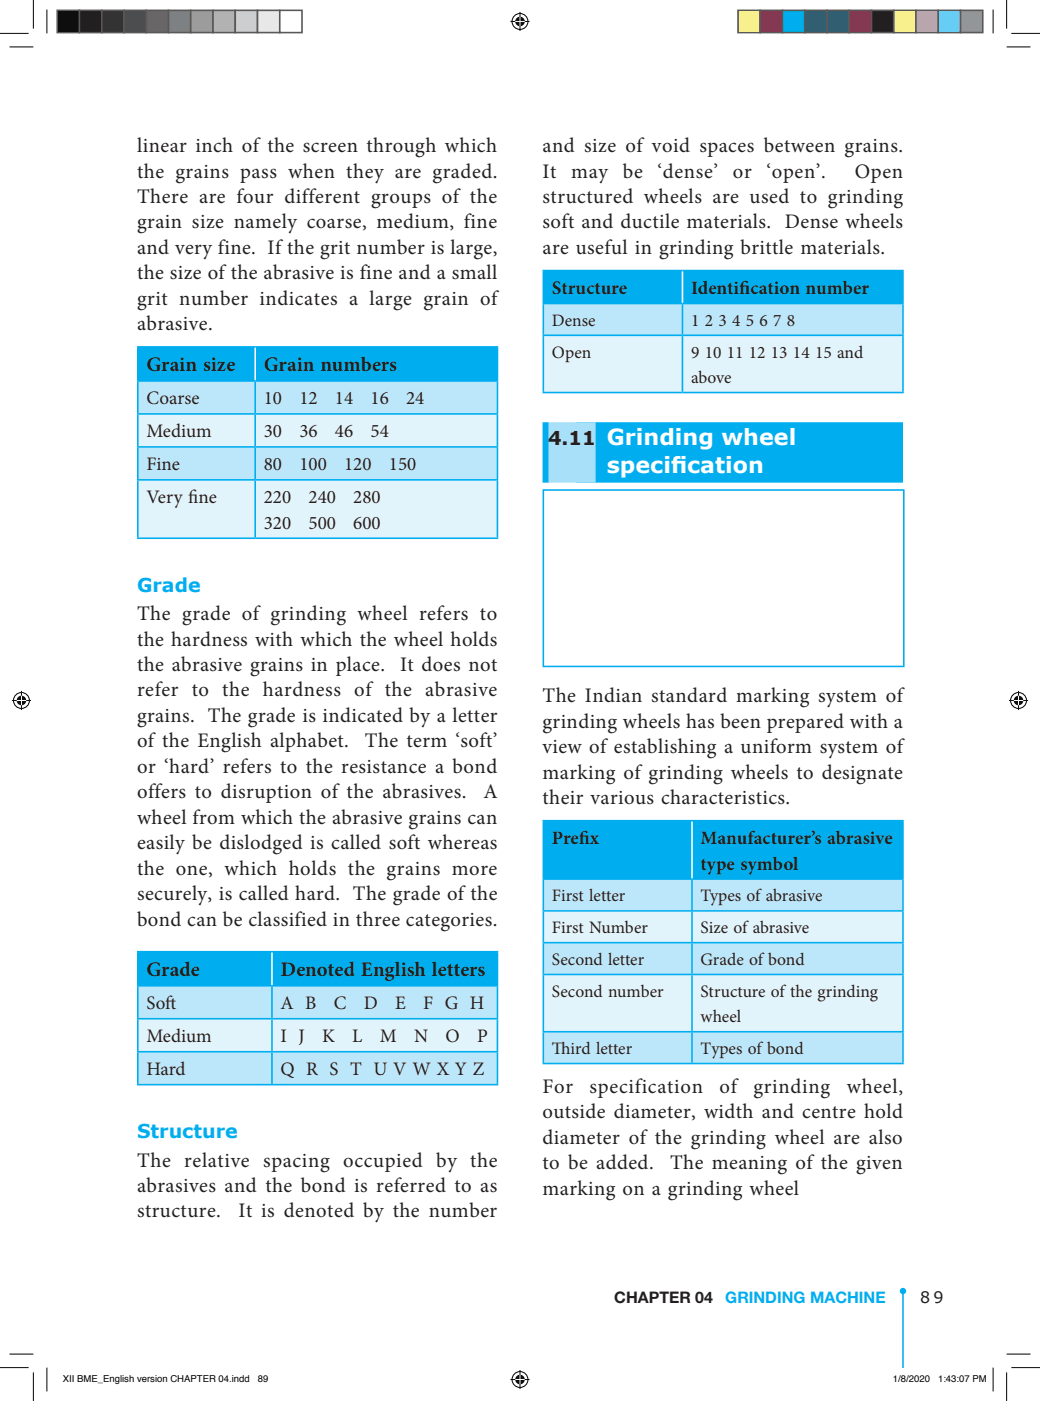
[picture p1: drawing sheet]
<svg xmlns="http://www.w3.org/2000/svg" width="231mm" height="311mm" viewBox="0 0 231 311" stroke-linecap="round" stroke-linejoin="round" font-family="sans-serif">
<path d="M200.4 286.4v17.1" fill="none" stroke="#00aeef" stroke-width=".35"/>
<g fill="#00aeef">
<path d="M30.6 77h26v7.5h-26zM56.6 77h53.8v7.5h-53.8z"/>
<circle cx="200.4" cy="286.4" r=".71"/>
</g>
<path d="M30.6 84.5h26v7.3h-26zM56.6 84.5h53.8v7.3h-53.8zM30.6 99.1h26v7.4h-26zM56.6 99.1h53.8v7.4h-53.8z" fill="#bce6fa"/>
<path d="M30.6 91.8h26v7.3h-26zM56.6 91.8h53.8v7.3h-53.8zM30.6 106.5h26v12.9h-26zM56.6 106.5h53.8v12.9h-53.8z" fill="#e1f4fc"/>
<g fill="none" stroke="#00aeef" stroke-width=".35">
<path d="M30.4 77h80.2M30.6 77.1v7.2M110.4 77.1v7.2M30.4 84.5h80.2M30.4 91.8h80.2M30.4 99.1h80.2M30.6 84.7v7M30.6 92v7M30.6 99.3v7M56.6 84.7v7M56.6 92v7M56.6 99.3v7"/>
<path d="M110.4 84.7v7M110.4 92v7M110.4 99.3v7M30.4 106.5h80.2M30.4 119.4h80.2M30.6 106.6v12.6M56.6 106.6v12.6M110.4 106.6v12.6"/>
</g>
<path d="M56.6 77.1v7.2" fill="none" stroke="#fff" stroke-width=".35"/>
<path d="M30.6 211.1h29.8v7.6h-29.8zM60.4 211.1h50v7.6h-50z" fill="#00aeef"/>
<path d="M30.6 218.7h29.8v7.3h-29.8zM60.4 218.7h50v7.3h-50zM30.6 233.3h29.8v7.3h-29.8zM60.4 233.3h50v7.3h-50z" fill="#bce6fa"/>
<path d="M30.6 226h29.8v7.3h-29.8zM60.4 226h50v7.3h-50z" fill="#e1f4fc"/>
<g fill="none" stroke="#00aeef" stroke-width=".35">
<path d="M30.4 211.1h80.2M30.4 218.7h80.2M30.6 211.3v7.2M30.6 218.9v6.9M60.4 218.9v6.9M110.4 211.3v7.2M110.4 218.9v6.9M30.4 226h80.2M30.4 233.3h80.2M30.6 226.2v6.9M30.6 233.5v7M60.4 226.2v6.9"/>
<path d="M60.4 233.5v7M110.4 226.2v6.9M110.4 233.5v7M30.4 240.6h80.2"/>
</g>
<path d="M60.4 211.3v7.2" fill="none" stroke="#fff" stroke-width=".35"/>
<path d="M120.4 100.4h1.3M127.9 100.4h72.5" fill="none" stroke="#00aeef" stroke-width="13.4" stroke-linecap="butt"/>
<path d="M121.6 100.4h10.6" fill="none" stroke="#aae0f9" stroke-width="13.4" stroke-linecap="butt"/>
<path d="M120.6 60h30.9v7.3h-30.9zM151.5 60h48.9v7.3h-48.9z" fill="#00aeef"/>
<path d="M120.6 67.3h30.9v7.1h-30.9zM151.5 67.3h48.9v7.1h-48.9z" fill="#bce6fa"/>
<path d="M120.6 74.4h30.9v12.7h-30.9zM151.5 74.4h48.9v12.7h-48.9z" fill="#e1f4fc"/>
<g fill="none" stroke="#00aeef" stroke-width=".35">
<path d="M120.4 60h80.2M120.4 67.3h80.2M120.4 74.4h80.2M120.6 60.2v7M120.6 67.5v6.7M120.6 74.6v12.3M151.5 67.5v6.7M151.5 74.6v12.3M200.4 60.2v7M200.4 67.5v6.7M200.4 74.6v12.3M120.4 87.1h80.2"/>
<path d="M120.6 108.7h80v39.2h-80z"/>
</g>
<path d="M151.5 60.2v7" fill="none" stroke="#fff" stroke-width=".35"/>
<path d="M120.6 182.1h33v12.9h-33zM153.6 182.1h46.8v12.9h-46.8z" fill="#00aeef"/>
<path d="M120.6 195h33v7.1h-33zM153.6 195h46.8v7.1h-46.8zM120.6 209.1h33v7.1h-33zM153.6 209.1h46.8v7.1h-46.8zM120.6 228.9h33v7h-33zM153.6 228.9h46.8v7h-46.8z" fill="#bce6fa"/>
<path d="M120.6 202.1h33v7h-33zM153.6 202.1h46.8v7h-46.8zM120.6 216.2h33v12.7h-33zM153.6 216.2h46.8v12.7h-46.8z" fill="#e1f4fc"/>
<g fill="none" stroke="#00aeef" stroke-width=".35">
<path d="M120.4 182.1h80.2M120.4 195h80.2M120.6 182.2v12.7M120.6 195.2v6.7M153.6 195.2v6.7M200.4 182.2v12.7M200.4 195.2v6.7M120.4 202.1h80.2M120.4 209.1h80.2M120.4 216.2h80.2M120.6 202.3v6.7M120.6 209.3v6.7"/>
<path d="M120.6 216.4v12.3M153.6 202.3v6.7M153.6 209.3v6.7M153.6 216.4v12.3M200.4 202.3v6.7M200.4 209.3v6.7M200.4 216.4v12.3M120.4 228.9h80.2M120.4 235.9h80.2M120.6 229.1v6.7M153.6 229.1v6.7M200.4 229.1v6.7"/>
</g>
<path d="M153.6 182.2v12.7" fill="none" stroke="#fff" stroke-width=".35"/>
<g fill="none" stroke="#fff" stroke-width=".44">
<path d="M7.4 0v6.3M223.4 0v6.3M0 7.4h6.3M2.1 10.4h5.3M10.4 2.1v5.3M113.3 4.8h4.2M115.4 2.6v4.3M220.4 2.1v5.3M223.4 10.4h5.3M224.5 7.4h6.3M2.6 155.4h4.3M4.8 153.3v4.2"/>
<path d="M223.9 155.4h4.3M226.1 153.3v4.2M0 303.4h6.3M2.1 300.4h5.3M7.4 304.5v6.3M10.4 303.4v5.3M113.3 306.1h4.2M115.4 303.9v4.3M220.4 303.4v5.3M223.4 300.4h5.3M223.4 304.5v6.3M224.5 303.4h6.3"/>
<circle cx="115.4" cy="4.8" r="1.76"/>
<circle cx="115.4" cy="4.8" r="1.06"/>
<circle cx="4.8" cy="155.4" r="1.76"/>
<circle cx="4.8" cy="155.4" r="1.06"/>
<circle cx="226.1" cy="155.4" r="1.76"/>
<circle cx="226.1" cy="155.4" r="1.06"/>
<circle cx="115.4" cy="306.1" r="1.76"/>
<circle cx="115.4" cy="306.1" r="1.06"/>
</g>
<g fill="none" stroke="#000" stroke-width=".22">
<path d="M7.4 0v6.3M223.4 0v6.3M0 7.4h6.3M2.1 10.4h5.3M10.4 2.1v5.3M113.3 4.8h4.2M115.4 2.6v4.3M220.4 2.1v5.3M223.4 10.4h5.3M224.5 7.4h6.3M2.6 155.4h4.3M4.8 153.3v4.2"/>
<path d="M223.9 155.4h4.3M226.1 153.3v4.2M0 303.4h6.3M2.1 300.4h5.3M7.4 304.5v6.3M10.4 303.4v5.3M113.3 306.1h4.2M115.4 303.9v4.3M220.4 303.4v5.3M223.4 300.4h5.3M223.4 304.5v6.3M224.5 303.4h6.3"/>
<circle cx="115.4" cy="4.8" r="1.76"/>
<circle cx="4.8" cy="155.4" r="1.76"/>
<circle cx="226.1" cy="155.4" r="1.76"/>
<circle cx="115.4" cy="306.1" r="1.76"/>
</g>
<g fill="#000">
<path d="M12.7 2.3h4.9v4.9h-4.9z"/>
<circle cx="115.4" cy="4.8" r="1.06"/>
<circle cx="4.8" cy="155.4" r="1.06"/>
<circle cx="226.1" cy="155.4" r="1.06"/>
<circle cx="115.4" cy="306.1" r="1.06"/>
</g>
<path d="M114.3 4.8h2.2M115.4 3.7v2.1M3.7 155.4h2.1M4.8 154.3v2.2M225 155.4h2.1M226.1 154.3v2.2M114.3 306.1h2.2M115.4 305v2.1" fill="none" stroke="#fff" stroke-width=".22"/>
<path d="M12.7 2.3h4.9v4.9h-4.9z" fill="none" stroke="#595959" stroke-width=".35"/>
<path d="M17.6 2.3h5v4.9h-5z" fill="#1a1a1a"/>
<path d="M17.6 2.3h5v4.9h-5z" fill="none" stroke="#595959" stroke-width=".35"/>
<path d="M22.6 2.3h4.9v4.9h-4.9z" fill="#333"/>
<path d="M22.6 2.3h4.9v4.9h-4.9z" fill="none" stroke="#595959" stroke-width=".35"/>
<path d="M27.5 2.3h5v4.9h-5z" fill="#4d4d4d"/>
<path d="M27.5 2.3h5v4.9h-5z" fill="none" stroke="#595959" stroke-width=".35"/>
<path d="M32.5 2.3h4.9v4.9h-4.9z" fill="#666"/>
<path d="M32.5 2.3h4.9v4.9h-4.9z" fill="none" stroke="#595959" stroke-width=".35"/>
<path d="M37.4 2.3h4.9v4.9h-4.9z" fill="#808080"/>
<path d="M37.4 2.3h4.9v4.9h-4.9z" fill="none" stroke="#595959" stroke-width=".35"/>
<path d="M42.3 2.3h5v4.9h-5z" fill="#999"/>
<path d="M42.3 2.3h5v4.9h-5z" fill="none" stroke="#595959" stroke-width=".35"/>
<path d="M47.3 2.3h4.9v4.9h-4.9z" fill="#b3b3b3"/>
<path d="M47.3 2.3h4.9v4.9h-4.9z" fill="none" stroke="#595959" stroke-width=".35"/>
<path d="M52.2 2.3h5v4.9h-5z" fill="#ccc"/>
<path d="M52.2 2.3h5v4.9h-5z" fill="none" stroke="#595959" stroke-width=".35"/>
<path d="M57.2 2.3h4.9v4.9h-4.9z" fill="#e6e6e6"/>
<path d="M57.2 2.3h4.9v4.9h-4.9z" fill="none" stroke="#595959" stroke-width=".35"/>
<path d="M62.1 2.3h4.9v4.9h-4.9z" fill="#fff"/>
<path d="M62.1 2.3h4.9v4.9h-4.9z" fill="none" stroke="#595959" stroke-width=".35"/>
<path d="M163.8 2.3h4.9v4.9h-4.9z" fill="#fff101"/>
<path d="M163.8 2.3h4.9v4.9h-4.9z" fill="none" stroke="#595959" stroke-width=".35"/>
<path d="M168.7 2.3h5v4.9h-5z" fill="#ed028c"/>
<path d="M168.7 2.3h5v4.9h-5z" fill="none" stroke="#595959" stroke-width=".35"/>
<path d="M173.7 2.3h4.9v4.9h-4.9z" fill="#00aeef"/>
<path d="M173.7 2.3h4.9v4.9h-4.9z" fill="none" stroke="#595959" stroke-width=".35"/>
<path d="M178.6 2.3h4.9v4.9h-4.9z" fill="#2e3092"/>
<path d="M178.6 2.3h4.9v4.9h-4.9z" fill="none" stroke="#595959" stroke-width=".35"/>
<path d="M183.5 2.3h5v4.9h-5z" fill="#00a54f"/>
<path d="M183.5 2.3h5v4.9h-5z" fill="none" stroke="#595959" stroke-width=".35"/>
<path d="M188.5 2.3h4.9v4.9h-4.9z" fill="#ee1d23"/>
<path d="M188.5 2.3h4.9v4.9h-4.9z" fill="none" stroke="#595959" stroke-width=".35"/>
<path d="M193.4 2.3h5v4.9h-5z" fill="#231f20"/>
<path d="M193.4 2.3h5v4.9h-5z" fill="none" stroke="#595959" stroke-width=".35"/>
<path d="M198.4 2.3h4.9v4.9h-4.9z" fill="#fff79a"/>
<path d="M198.4 2.3h4.9v4.9h-4.9z" fill="none" stroke="#595959" stroke-width=".35"/>
<path d="M203.3 2.3h4.9v4.9h-4.9z" fill="#f499c2"/>
<path d="M203.3 2.3h4.9v4.9h-4.9z" fill="none" stroke="#595959" stroke-width=".35"/>
<path d="M208.2 2.3h5v4.9h-5z" fill="#6bcff6"/>
<path d="M208.2 2.3h5v4.9h-5z" fill="none" stroke="#595959" stroke-width=".35"/>
<path d="M213.2 2.3h4.9v4.9h-4.9z" fill="#939598"/>
<path d="M213.2 2.3h4.9v4.9h-4.9z" fill="none" stroke="#595959" stroke-width=".35"/>
<g fill="none" stroke="#fff" stroke-width=".22">
<path d="M14 305.1h.3l.4 .5 .3-.5h.3l-.5 .7 .5 .8h-.3l-.4-.6-.4 .6h-.2l.5-.8zM15.6 305.1h.2v1.5h-.2zM16.1 305.1h.3v1.5h-.3zM17.3 305.1h.6a.37 .37 0 0 1 .5 .2 .37 .37 0 0 1-.2 .5 .43 .43 0 0 1 .2 .5 .43 .43 0 0 1-.5 .3h-.6zM17.5 305.2h.3a.25 .25 0 0 1 .4 .3 .25 .25 0 0 1-.4 .2h-.3zM17.5 305.9h.6l.1 .4-.7 .1zM18.7 305.1h.3l.4 1.2 .4-1.2h.3v1.5h-.2v-1.3l-.4 1.3h-.2l-.4-1.3v1.3h-.2zM20.5 305.1h1.1v.2h-.9v.4h.8v.2h-.8v.5h.9v.2h-1.1zM21.7 306.7l1.2 .1zM23.1 305.1h1.1v.2h-.9v.4h.8v.2h-.8v.5h.9v.2h-1.1zM24.4 305.5h.2v.1a.39 .39 0 0 1 .5-.1 .39 .39 0 0 1 .2 .4v.7h-.2v-.7a.27 .27 0 0 0-.3-.3 .27 .27 0 0 0-.2 .4v.6h-.2zM25.7 305.6l.3-.1 .3 .1 .2-.1v1a.48 .48 0 0 1-.4 .5 .48 .48 0 0 1-.5-.3l.6 .2 .1-.5a.52 .52 0 0 1-.7 0 .52 .52 0 0 1 .1-.8z"/>
<path d="M25.9 305.7a.35 .35 0 0 1 .4 .4 .35 .35 0 0 1-.6 .1zM26.8 305.1h.2v1.5h-.2zM27.2 305.5h.2v1.1h-.2zM27.2 305.1h.2v.2h-.2zM27.8 305.5h.5l.2 .3h-.1a.24 .24 0 0 0-.3-.2 .24 .24 0 0 0-.2 .2v.1a.4 .4 0 0 1 .6 .2 .4 .4 0 0 1-.4 .5l-.3-.1-.1-.3h.1a.28 .28 0 0 0 .3 .3 .28 .28 0 0 0 .3-.3h-.1a.46 .46 0 0 1-.4-.2 .46 .46 0 0 1-.1-.5zM28.8 305.1h.2v.5a.39 .39 0 0 1 .4-.1 .39 .39 0 0 1 .3 .4v.7h-.2v-.8l-.2-.2-.3 .2v.8h-.2zM30.4 305.5h.2l.3 .9 .3-.9h.2l-.4 1.1h-.2zM31.7 305.6a.5 .5 0 0 1 .6-.1 .5 .5 0 0 1 .2 .6h-.8a.31 .31 0 0 0 .3 .4 .31 .31 0 0 0 .3-.3h.2a.55 .55 0 0 1-.8 .3 .55 .55 0 0 1 0-.9zM31.8 305.7l.4-.1 .2 .3h-.7zM32.8 305.5h.2v.2l.3-.2v.2l-.3 .1v.8h-.2zM33.6 305.5h.5l.2 .3h-.2a.24 .24 0 0 0-.2-.2 .24 .24 0 0 0-.2 .2v.1a.4 .4 0 0 1 .6 .2 .4 .4 0 0 1-.4 .5l-.4-.1-.1-.3h.2a.28 .28 0 0 0 .3 .3 .28 .28 0 0 0 .2-.3 .46 .46 0 0 1-.5-.2 .46 .46 0 0 1 0-.5zM34.5 305.5h.2v1.1h-.2z"/>
<path d="M34.5 305.1h.2v.2h-.2zM36.2 305.5h.2v.1a.39 .39 0 0 1 .4-.1 .39 .39 0 0 1 .3 .4v.7h-.2v-.7a.27 .27 0 0 0-.3-.3 .27 .27 0 0 0-.2 .4v.6h-.2zM38.1 305.3a.65 .65 0 0 1 .6-.3 .65 .65 0 0 1 .5 .5h-.2a.51 .51 0 0 0-.7-.2 .51 .51 0 0 0-.2 .7 .45 .45 0 0 0 .5 .4 .45 .45 0 0 0 .4-.4h.2a.72 .72 0 0 1-1 .5 .72 .72 0 0 1-.2-1.1zM39.5 305.1h.2v.6h.8v-.6h.2v1.5h-.2v-.7h-.8v.7h-.2zM41.5 305.1h.2l.6 1.5h-.3l-.1-.5h-.6l-.2 .5h-.2zM41.6 305.3l.2 .7h-.5zM42.5 305.1h.6a.44 .44 0 0 1 .5 .4 .44 .44 0 0 1-.5 .4h-.4v.7h-.2zM42.7 305.2h.4a.27 .27 0 0 1 .3 .3 .27 .27 0 0 1-.3 .3h-.4zM43.7 305.1h1.3v.1h-.5v1.4h-.3v-1.4h-.5zM45.2 305.1h1.1v.2h-.9v.4h.8v.2h-.8v.5h.9v.2h-1.1zM46.6 305.1h.7a.41 .41 0 0 1 .5 .2 .41 .41 0 0 1-.2 .5l.2 .8h-.2l-.1-.6-.3-.1h-.4v.7h-.2zM46.8 305.2h.5a.26 .26 0 0 1 .3 .3 .26 .26 0 0 1-.3 .3h-.5z"/>
<path d="M48.8 305.3a.63 .63 0 0 1 .8 .1 .63 .63 0 0 1 0 .8 .52 .52 0 0 1-.7 .4 .52 .52 0 0 1-.3-.7zM49 305.3a.62 .62 0 0 1 .5 .5 .62 .62 0 0 1-.3 .6 .64 .64 0 0 1-.5-.5 .64 .64 0 0 1 .3-.6zM50.4 305.4v.7h-.5zM50.4 305.1h.2v1h.2v.1h-.2v.4h-.2v-.4h-.6zM51.1 306.4h.2v.2h-.2zM51.6 305.5h.2v1.1h-.2zM51.6 305.1h.2v.2h-.2zM52.1 305.5h.1v.1a.39 .39 0 0 1 .5-.1 .39 .39 0 0 1 .3 .4v.7h-.2v-.7a.27 .27 0 0 0-.4-.3 .27 .27 0 0 0-.1 .4v.6h-.2zM53.3 305.6l.3-.1 .4 .1v-.5h.1v1.5h-.1v-.2a.53 .53 0 0 1-.8 0 .53 .53 0 0 1 .1-.8zM53.5 305.7a.35 .35 0 0 1 .5 .3 .35 .35 0 0 1-.6 .3zM54.5 305.6l.3-.1 .3 .1v-.5h.2v1.5h-.1v-.2a.53 .53 0 0 1-.8 0 .53 .53 0 0 1 .1-.8zM54.6 305.7a.35 .35 0 0 1 .6 .3 .35 .35 0 0 1-.6 .3z"/>
<path d="M57.5 305.2a.42 .42 0 0 1 .6-.1 .42 .42 0 0 1 0 .7 .46 .46 0 0 1 .1 .7 .46 .46 0 0 1-.7 0 .46 .46 0 0 1 .1-.7l-.3-.3zM58.6 305.3a.65 .65 0 0 1 .8 .1 .65 .65 0 0 1 0 .9l-.5 .3-.4-.2v-.2h.2a.29 .29 0 0 0 .3 .3 .29 .29 0 0 0 .3-.4v-.2a.48 .48 0 0 1-.7 .1 .48 .48 0 0 1 0-.7zM198.4 305.4l.5-.3v1.5h-.2v-1.1h-.3zM199.8 305.1h.2l-.5 1.5h-.1zM200.2 305.2a.42 .42 0 0 1 .6-.1 .42 .42 0 0 1 0 .7 .46 .46 0 0 1 .1 .7 .46 .46 0 0 1-.7 0 .46 .46 0 0 1 .1-.7l-.2-.3zM201.6 305.1h.2l-.5 1.5h-.2zM202 305.2a.51 .51 0 0 1 .8 .2 .51 .51 0 0 1-.5 .7l-.3 .3h.8v.2h-1l.2-.5a.52 .52 0 0 0 .5-.2 .52 .52 0 0 0-.1-.6h-.2l-.2 .3h-.2zM203.1 305.3a.63 .63 0 0 1 .8 .1 .63 .63 0 0 1 0 .8 .52 .52 0 0 1-.6 .4 .52 .52 0 0 1-.3-.7zM203.3 305.3a.62 .62 0 0 1 .5 .5 .62 .62 0 0 1-.2 .6 .64 .64 0 0 1-.5-.5 .64 .64 0 0 1 .2-.6zM204.3 305.2a.51 .51 0 0 1 .8 .2 .51 .51 0 0 1-.5 .7l-.3 .3h.9v.2h-1.1l.2-.5a.52 .52 0 0 0 .5-.2 .52 .52 0 0 0 0-.6h-.3l-.1 .3h-.2zM205.5 305.3a.63 .63 0 0 1 .8 .1 .63 .63 0 0 1 0 .8 .52 .52 0 0 1-.7 .4 .52 .52 0 0 1-.3-.7zM205.7 305.3a.62 .62 0 0 1 .5 .5 .62 .62 0 0 1-.3 .6 .64 .64 0 0 1-.4-.5 .64 .64 0 0 1 .2-.6z"/>
<path d="M208.4 305.4l.5-.3v1.5h-.2v-1.1h-.3zM209.6 305.5h.2v.2h-.2zM209.6 306.4h.2v.2h-.2zM210.7 305.4v.7h-.5zM210.7 305.1h.1v1h.3v.1h-.3v.4h-.1v-.4h-.7zM211.4 305.2a.43 .43 0 0 1 .6 0 .43 .43 0 0 1 0 .6 .5 .5 0 0 1-.1 .9 .5 .5 0 0 1-.7-.6h.2a.3 .3 0 0 0 .4 .3 .3 .3 0 0 0 0-.5h-.2v-.2a.24 .24 0 0 0 .4-.2 .24 .24 0 0 0-.3-.2l-.5 .3zM212.5 305.5h.3v.2h-.3zM212.5 306.4h.3v.2h-.3zM213.1 305.3a.63 .63 0 0 1 .8 .1 .63 .63 0 0 1 0 .8 .52 .52 0 0 1-.6 .4 .52 .52 0 0 1-.3-.7zM213.3 305.3a.62 .62 0 0 1 .5 .5 .62 .62 0 0 1-.2 .6 .64 .64 0 0 1-.5-.5 .64 .64 0 0 1 .2-.6zM214.1 305.1h1.1l-.6 1.5h-.2v-.3l.6-1h-.9zM216 305.1h.7a.44 .44 0 0 1 .4 .4 .44 .44 0 0 1-.4 .4h-.5v.7h-.2z"/>
<path d="M216.2 305.2h.4a.27 .27 0 0 1 .3 .3 .27 .27 0 0 1-.3 .3h-.4zM217.4 305.1h.3l.4 1.2 .5-1.2h.3v1.5h-.2v-1.3l-.5 1.3h-.2l-.4-1.3v1.3h-.2z"/>
<circle cx="35.4" cy="306" r=".56"/>
<circle cx="35.5" cy="306.1" r=".39"/>
<circle cx="57.8" cy="305.5" r=".25"/>
<circle cx="57.8" cy="306.2" r=".3"/>
<circle cx="59" cy="305.6" r=".32"/>
<circle cx="200.5" cy="305.5" r=".25"/>
<circle cx="200.5" cy="306.2" r=".3"/>
</g>
<g font-size="4.9" fill="#fff">
<text x="132.2" y="98.6">Grinding wheel</text>
<text x="134.7" y="105">specif</text>
<text x="148.9" y="105">ication</text>
</g>
<g font-size="4.6" fill="#231f20">
<text x="30.4" y="33.7">linear inch of the screen through which</text>
<text x="120.4" y="33.7">and size of void spaces between grains.</text>
<text x="30.4" y="39.4">the grains pass when they are graded.</text>
<text x="120.4" y="39.4">It</text>
<text x="126.8" y="39.4">may be</text>
<text x="145.9" y="39.4">‘dense’</text>
<text x="162.7" y="39.4">or</text>
<text x="170.1" y="39.4">‘open’.</text>
<text x="189.7" y="39.4">Open</text>
<text x="30.4" y="45">There are four different groups of the</text>
<text x="120.4" y="45">structured wheels are used to grinding</text>
<text x="30.4" y="50.7">grain size namely coarse, medium, fine</text>
<text x="120.4" y="50.7">soft and ductile materials. Dense wheels</text>
<text x="30.4" y="56.3">and very fine. If the grit number is large,</text>
<text x="120.4" y="56.3">are useful in grinding brittle materials.</text>
<text x="30.4" y="62">the size of the abrasive is fine and a small</text>
<text x="30.4" y="67.6">grit number indicates a large grain of</text>
<text x="30.4" y="73.3">abrasive.</text>
<text x="32.5" y="82.4">Grain size</text>
<text x="58.5" y="82.4">Grain numbers</text>
<text x="30.4" y="137.6">The grade of grinding wheel refers to</text>
<text x="30.4" y="143.2">the hardness with which the wheel holds</text>
<text x="30.4" y="148.9">the abrasive grains in place.</text>
<text x="88.8" y="148.9">It does not</text>
<text x="30.4" y="154.5">refer to the hardness of the abrasive</text>
<text x="120.4" y="155.8">The Indian standard marking system of</text>
<text x="30.4" y="160.2">grains. The grade is indicated by a letter</text>
<text x="120.4" y="161.4">grinding wheels has been prepared with a</text>
<text x="30.4" y="165.8">of the English alphabet.</text>
<text x="81" y="165.8">The term ‘soft’</text>
<text x="120.4" y="167.1">view of establishing a uniform system of</text>
<text x="30.4" y="171.5">or ‘hard’ refers to the resistance a bond</text>
<text x="120.4" y="172.7">marking of grinding wheels to designate</text>
<text x="30.4" y="177.1">offers to disruption of the abrasives.</text>
<text x="107.3" y="177.1">A</text>
<text x="120.4" y="178.4">their various characteristics.</text>
<text x="30.4" y="182.7">wheel from which the abrasive grains can</text>
<text x="30.4" y="188.4">easily be dislodged is called soft whereas</text>
<text x="30.4" y="194">the one, which holds the grains more</text>
<text x="30.4" y="199.7">securely, is called hard. The grade of the</text>
<text x="30.4" y="205.3">bond can be classified in three categories.</text>
<text x="32.5" y="216.6">Grade</text>
<text x="62.3" y="216.6">Denoted English letters</text>
<text x="120.4" y="242.5">For</text>
<text x="130.9" y="242.5">specification</text>
<text x="159.7" y="242.5">of</text>
<text x="167.2" y="242.5">grinding</text>
<text x="187.9" y="242.5">wheel,</text>
<text x="120.4" y="248.1">outside diameter, width and centre hold</text>
<text x="120.4" y="253.8">diameter of the grinding wheel are also</text>
<text x="30.4" y="258.8">The relative spacing occupied by the</text>
<text x="120.4" y="259.4">to be added.</text>
<text x="148.7" y="259.4">The meaning of the given</text>
<text x="30.4" y="264.4">abrasives and the bond is referred to as</text>
<text x="120.4" y="265.1">marking on a grinding wheel</text>
<text x="30.4" y="270.1">structure.</text>
<text x="52.9" y="270.1">It is denoted by the number</text>
</g>
<g font-size="4.2" fill="#231f20">
<text x="122.5" y="65.2">Structure</text>
<text x="153.4" y="65.2">Identif</text>
<text x="164.1" y="65.2">ication number</text>
<text x="32.5" y="89.7">Coarse</text>
<text x="58.5" y="89.7">10</text>
<text x="66.4" y="89.7">12</text>
<text x="74.3" y="89.7">14</text>
<text x="82.2" y="89.7">16</text>
<text x="90.1" y="89.7">24</text>
<text x="32.5" y="97">Medium</text>
<text x="58.5" y="97">30</text>
<text x="66.4" y="97">36</text>
<text x="74.3" y="97">46</text>
<text x="82.2" y="97">54</text>
<text x="121.6" y="98.6">4.11</text>
<text x="32.5" y="104.3">Fine</text>
<text x="58.5" y="104.3">80</text>
<text x="66.4" y="104.3">100</text>
<text x="76.4" y="104.3">120</text>
<text x="86.3" y="104.3">150</text>
<text x="32.5" y="111.7">Very f</text>
<text x="41.8" y="111.7">ine</text>
<text x="58.5" y="111.7">220</text>
<text x="68.5" y="111.7">240</text>
<text x="78.4" y="111.7">280</text>
<text x="58.5" y="117.3">320</text>
<text x="68.5" y="117.3">500</text>
<text x="78.4" y="117.3">600</text>
<text x="122.5" y="187.3">Pref</text>
<text x="128.5" y="187.3">ix</text>
<text x="155.5" y="187.3">Manufacturer’s abrasive</text>
<text x="155.5" y="192.9">type symbol</text>
<text x="32.5" y="223.9">Sof</text>
<text x="36.7" y="223.9">t</text>
<text x="62.3" y="223.9">A B</text>
<text x="74.1" y="223.9">C</text>
<text x="80.7" y="223.9">D</text>
<text x="87.7" y="223.9">E</text>
<text x="93.9" y="223.9">F G H</text>
<text x="32.5" y="231.2">Medium</text>
<text x="62.3" y="231.2">I J</text>
<text x="71.5" y="231.2">K</text>
<text x="78.2" y="231.2">L</text>
<text x="84.3" y="231.2">M</text>
<text x="91.9" y="231.2">N</text>
<text x="98.9" y="231.2">O</text>
<text x="105.9" y="231.2">P</text>
<text x="32.5" y="238.5">Hard</text>
<text x="62.3" y="238.5">Q R S T U V W X Y Z</text>
</g>
<g font-size="4.2" fill="#00aeef">
<text x="30.4" y="131.2">Grade</text>
<text x="30.4" y="252.5">Structure</text>
</g>
<g font-size="3.9" fill="#231f20">
<text x="122.5" y="72.3">Dense</text>
<text x="153.4" y="72.3">1 2 3 4 5 6 7 8</text>
<text x="122.5" y="79.3">Open</text>
<text x="153.4" y="79.3">9 10 11 12 13 14 15 and</text>
<text x="153.4" y="85">above</text>
<text x="122.5" y="200">First letter</text>
<text x="155.5" y="200">Types of abrasive</text>
<text x="122.5" y="207">First Number</text>
<text x="155.5" y="207">Size of abrasive</text>
<text x="122.5" y="214.1">Second letter</text>
<text x="155.5" y="214.1">Grade of bond</text>
<text x="122.5" y="221.1">Second number</text>
<text x="155.5" y="221.1">Structure of the grinding</text>
<text x="155.5" y="226.8">wheel</text>
<text x="122.5" y="233.8">T</text>
<text x="122.5" y="233.8">hird letter</text>
<text x="155.5" y="233.8">Types of bond</text>
</g>
<g font-size="3.5" fill="#231f20">
<text x="136.3" y="289.2">CHAPTER 04</text>
<text x="204.2" y="289.1">8 9</text>
</g>
<text font-size="3.5" fill="#00aeef" x="161" y="289.2">GRINDING MACHINE</text>
<g font-size="2.1">
<text x="13.9" y="306.6">XII BME_English version CHAPTER 04.indd</text>
<text x="57.2" y="306.6">89</text>
<text x="198.2" y="306.6">1/8/2020</text>
<text x="208.2" y="306.6">1:43:07 PM</text>
</g>
</svg>
